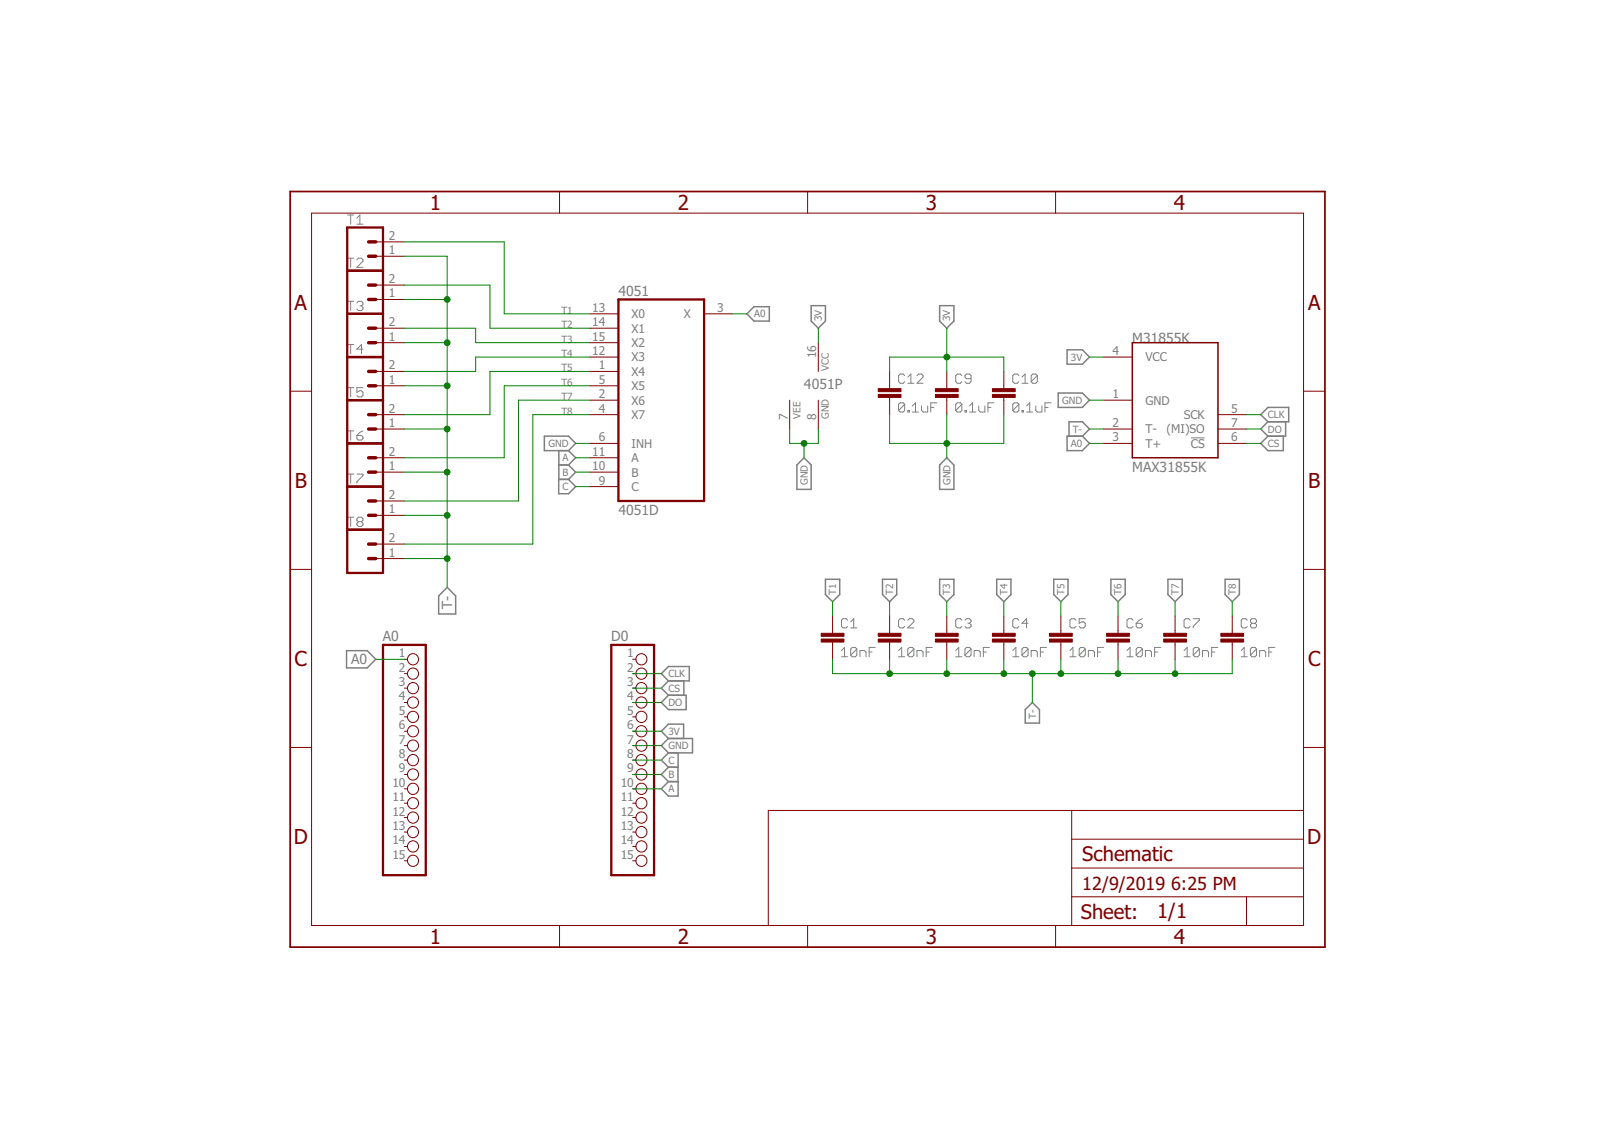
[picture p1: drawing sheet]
<svg xmlns="http://www.w3.org/2000/svg" width="297mm" height="210mm" viewBox="0 0 297 210" stroke-linecap="round" stroke-linejoin="round" font-family="sans-serif">
<g fill="none" stroke="#808080" stroke-width=".18">
<path d="M64 39.6h1.1M64.5 39.6v1.7M64 47.5h1.1M64 55.5h1.1M64.5 47.5v1.7M64.5 55.5v1.7M65.7 40.2l.5-.6v1.7M65.7 41.3h1.1M65.7 47.8l.3-.3h.5l.3 .3v.3l-1.1 1.1h1.1M65.7 55.8l.3-.3h.5l.3 .3v.2l-.3 .3M66.2 56.3h.3M66.5 56.3l.3 .3v.3l-.3 .3h-.5l-.3-.3"/>
<path d="M64 63.4h1.1M64 71.4h1.1M64 79.3h1.1M64.5 63.4v1.7M64.5 71.4v1.7M64.5 79.3v1.7M66.8 71.4h-1.1v.8l.5-.3h.3l.3 .3v.6l-.3 .3h-.5l-.3-.3M66.8 64.3h-1.1l.8-.9v1.7M66.8 79.3l-.6 .3-.5 .6M166.5 69.2l-.3-.3h-.5l-.3 .3v1.1l.3 .3h.5l.3-.3M166.5 74.4l-.3-.2h-.5l-.3 .2v1.2M166.5 74.4v1.2l-.3 .3h-.5l-.3-.3"/>
<path d="M166.5 74.4l-1.1 1.2M167.1 75.6h.3v.3h-.3zM167.1 70.6h1.1M167.1 69.4l.5-.5v1.7M167.9 75.9h1.1M167.9 74.7l.6-.5v1.7M168.8 69.2l.3-.3h.5l.3 .3v.2l-1.1 1.2h1.1M169.6 74.7v.9l.3 .3h.8v-1.2M171.3 75h.6M172.4 74.2h-1.1v1.7M177 74.4l-.3-.2h-.5l-.3 .2v1.2M177 74.4v1.2l-.3 .3h-.5l-.3-.3"/>
<path d="M177 69.2l-.3-.3h-.5l-.3 .3v1.1l.3 .3h.5l.3-.3M177 74.4l-1.1 1.2M177.6 75.6h.3v.3h-.3zM178.4 75.9h1.2M178.4 74.7l.6-.5v1.7M178.7 69.7h-.8l-.3-.3v-.2l.3-.3h.5l.3 .3v1.1l-.3 .3h-.5l-.3-.3M180.1 74.7v.9l.3 .3h.9v-1.2M181.8 75h.6M182.9 74.2h-1.1v1.7M187.5 74.4l-.3-.2h-.5l-.3 .2v1.2M187.5 74.4v1.2l-.3 .3h-.5l-.3-.3M187.5 69.2l-.3-.3h-.5l-.3 .3v1.1l.3 .3h.5l.3-.3"/>
<path d="M187.5 74.4l-1.1 1.2M188.1 75.6h.3v.3h-.3zM188.1 70.6h1.1M188.1 69.4l.6-.5v1.7M188.9 75.9h1.2M188.9 74.7l.6-.5v1.7M190.6 74.7v.9l.3 .3h.8v-1.2M190.9 69.2l-.3-.3h-.5l-.3 .3v1.1M190.9 69.2v1.1l-.3 .3h-.5l-.3-.3M190.9 69.2l-1.1 1.1M192.3 75h.6M193.4 74.2h-1.1v1.7"/>
<path d="M64 87.3h1.1M64 95.2h1.1M64.5 87.3v1.7M64.5 95.2v1.7M65.7 80.2h.8l.3 .3v.3l-.3 .2h-.5l-.3-.2zM65.7 87.3h1.1v.3l-1.1 1.1v.3M66 96.1l-.3-.3v-.3l.3-.3h.5l.3 .3v.3l-.3 .3M66 96.1l-.3 .3v.2l.3 .3h.5l.3-.3v-.2l-.3-.3M66 96.1h.5M219.2 80.6h2.5M154.9 119.8l.5-.6v1.7M156 114.2l-.3-.3h-.5l-.3 .3v1.1l.3 .3h.5l.3-.3"/>
<path d="M156.6 115.6h1.1M156.6 114.5l.5-.6v1.7M157.7 119.5v1.1l-.3 .3h-.6l-.2-.3M157.7 119.5l-.3-.3h-.6l-.2 .3v1.1M157.7 119.5l-1.1 1.1M161.1 119.2h-1.1v1.7M165.4 119.8l.5-.6v1.7M166.5 114.2l-.3-.3h-.5l-.3 .3v1.1l.3 .3h.5l.3-.3M167.1 114.2l.3-.3h.5l.3 .3v.3l-1.1 1.1h1.1M168.2 119.5v1.1l-.3 .3h-.5l-.3-.3M168.2 119.5l-.3-.3h-.5l-.3 .3v1.1M168.2 119.5l-1.1 1.1"/>
<path d="M171.6 119.2h-1.1v1.7M175.9 119.8l.5-.6v1.7M177 114.2l-.3-.3h-.5l-.3 .3v1.1l.3 .3h.5l.3-.3M177.6 114.2l.3-.3h.5l.3 .3v.3l-.3 .3M178.1 114.8h.3M178.4 114.8l.3 .2v.3l-.3 .3h-.5l-.3-.3M178.7 119.5v1.1l-.3 .3h-.5l-.3-.3M178.7 119.5l-.3-.3h-.5l-.3 .3v1.1M178.7 119.5l-1.1 1.1M182.1 119.2h-1.1v1.7M186.4 119.8l.6-.6v1.7M187.5 114.2l-.3-.3h-.5l-.3 .3v1.1l.3 .3h.5l.3-.3"/>
<path d="M189.2 119.5v1.1l-.3 .3h-.5l-.3-.3M189.2 119.5l-.3-.3h-.5l-.3 .3v1.1M189.2 119.5l-1.1 1.1M189.2 114.8h-1.1l.8-.9v1.7M192.6 119.2h-1.1v1.7M196.9 119.8l.6-.6v1.7M198 114.2l-.3-.3h-.5l-.3 .3v1.1l.3 .3h.5l.3-.3M199.7 119.5v1.1l-.3 .3h-.5l-.3-.3M199.7 119.5l-.3-.3h-.5l-.3 .3v1.1M199.7 113.9h-1.1v.9l.6-.3h.2l.3 .3v.5l-.3 .3h-.5l-.3-.3M199.7 119.5l-1.1 1.1M203.1 119.2h-1.1v1.7"/>
<path d="M207.4 119.8l.6-.6v1.7M208.5 114.2l-.2-.3h-.6l-.3 .3v1.1l.3 .3h.6l.2-.3M209.1 114.8h.9l.2 .2v.3l-.2 .3h-.6l-.3-.3zM210.2 119.5v1.1l-.2 .3h-.6l-.3-.3M210.2 119.5l-.2-.3h-.6l-.3 .3v1.1M210.2 119.5l-1.1 1.1M210.2 113.9l-.5 .3-.6 .6M213.6 119.2h-1.1v1.7M217.9 119.8l.6-.6v1.7M219 114.2l-.2-.3h-.6l-.3 .3v1.1l.3 .3h.6l.2-.3M219.6 113.9h1.1v.3l-1.1 1.1v.3M220.7 119.5v1.1l-.2 .3h-.6l-.3-.3"/>
<path d="M220.7 119.5l-.2-.3h-.6l-.3 .3v1.1M220.7 119.5l-1.1 1.1M224.1 119.2h-1.1v1.7M228.4 119.8l.6-.6v1.7M229.6 114.2l-.3-.3h-.6l-.3 .3v1.1l.3 .3h.6l.3-.3M230.4 114.8l-.3-.3v-.3l.3-.3h.6l.2 .3v.3l-.2 .3M230.4 114.8l-.3 .2v.3l.3 .3h.6l.2-.3v-.3l-.2-.2M230.4 114.8h.6M231.2 119.5v1.1l-.2 .3h-.6l-.3-.3M231.2 119.5l-.2-.3h-.6l-.3 .3v1.1M231.2 119.5l-1.1 1.1M234.6 119.2h-1.1v1.7"/>
<path d="M154.9 120.9h1.1M158.3 120.9v-1.1h.8l.3 .3v.8M160 120.1h.5M165.4 120.9h1.1M168.8 120.9v-1.1h.8l.3 .3v.8M170.5 120.1h.5M175.9 120.9h1.1M179.3 120.9v-1.1h.8l.3 .3v.8M181 120.1h.5M186.4 120.9h1.1M189.8 120.9v-1.1h.8l.3 .3v.8M191.5 120.1h.5"/>
<path d="M196.9 120.9h1.1M200.3 120.9v-1.1h.8l.3 .3v.8M202 120.1h.5M207.4 120.9h1.1M210.8 120.9v-1.1h.8l.3 .3v.8M212.5 120.1h.6M217.9 120.9h1.1M221.3 120.9v-1.1h.8l.3 .3v.8M223 120.1h.6M228.4 120.9h1.2M231.8 120.9v-1.1h.9l.2 .3v.8M233.5 120.1h.6"/>
</g>
<g fill="none" stroke="#808080" stroke-width=".28">
<path d="M137.5 57.8l1.3-1.3h2.8v2.6h-2.8zM149.3 56.3h2.6v2.8l-1.3 1.3-1.3-1.3zM172.9 56.3h2.7v2.8l-1.4 1.3-1.3-1.3zM194.8 72.4h4.4l1.3 1.3-1.3 1.3h-4.4zM196.4 64.4h2.8l1.3 1.3-1.3 1.4h-2.8zM233.3 75h3.9v2.7h-3.9l-1.3-1.4zM233.3 77.7l-1.3 1.3 1.3 1.3M236.6 77.7v2.6h-3.3M100.2 80.3h4.4l1.3 1.3-1.3 1.4h-4.4zM102.8 88.3h1.8M102.8 85.6h1.8M102.8 83v7.9h1.8l1.3-1.3-1.3-1.3"/>
<path d="M104.6 83l1.3 1.3-1.3 1.3M104.6 85.6l1.3 1.3-1.3 1.4M148 84.3l1.3 1.3v4.5h-2.6v-4.5zM174.2 84.3l1.4 1.3v4.5h-2.7v-4.5zM196.4 80.3h2.8l1.3 1.3-1.3 1.4h-2.8zM196.7 80.3v-2.6h2.5l1.3 1.3-1.3 1.3M233.3 80.3l-1.3 1.3 1.3 1.4h2.9v-2.7M63.8 119.8h3.8l1.6 1.6-1.6 1.6h-3.8zM82.3 108.1l1.6 1.6v3.4h-3.2v-3.4zM151.9 106.7h2.6v2.8l-1.3 1.3-1.3-1.3zM162.4 106.7h2.6v2.8l-1.3 1.3-1.3-1.3zM172.9 106.7h2.7v2.8l-1.4 1.3-1.3-1.3z"/>
<path d="M183.4 106.7h2.7v2.8l-1.4 1.3-1.3-1.3zM193.9 106.7h2.7v2.8l-1.4 1.3-1.3-1.3zM204.4 106.7h2.7v2.8l-1.3 1.3-1.4-1.3zM214.9 106.7h2.7v2.8l-1.3 1.3-1.4-1.3zM225.5 106.7h2.6v2.8l-1.3 1.3-1.3-1.3zM121.7 124l1.3-1.3h3.9v2.7h-3.9zM123 125.4l-1.3 1.3 1.3 1.3M123 128h3.3v2.7h-3.3l-1.3-1.4zM123 136l-1.3-1.4 1.3-1.3h2.8v2.7M123 136h4.4v2.6h-4.4M123 136l-1.3 1.3 1.3 1.3M123 138.6l-1.3 1.4 1.3 1.3"/>
<path d="M124.8 138.6v8h-1.8l-1.3-1.4 1.3-1.3M125.9 125.4v2.6M188.7 130.7l1.3-1.4 1.3 1.4v2.4h-2.6zM123 143.9h1.8M123 141.3l-1.3 1.3 1.3 1.3M123 141.3h1.8"/>
</g>
<path d="M208.4 63.1h15.8v21.2h-15.8z" fill="none" stroke="#800000" stroke-width=".28"/>
<g fill="none" stroke="#800000" stroke-width=".18">
<path d="M57.3 39.2h182.6v131.2h-182.6zM103 35.3v3.9M148.6 35.3v3.9M194.3 35.3v3.9M69.2 47.2h5.2M69.2 44.5h5.2M69.2 55.1h5.2M69.2 52.5h5.2M108.6 57.8h5.2M129.6 57.8h5.2M53.4 72h3.9M69.2 79h5.2"/>
<path d="M69.2 76.3h5.2M69.2 68.4h5.2M69.2 71h5.2M69.2 60.4h5.2M69.2 63.1h5.2M108.6 73.7h5.2M108.6 65.7h5.2M108.6 76.3h5.2M108.6 68.4h5.2M108.6 71h5.2M108.6 60.4h5.2M108.6 63.1h5.2"/>
<path d="M145.3 73.7v5.3M150.6 63.1v5.3M150.6 73.7v5.3M163.7 68.4v3.2M163.7 73.2v3.1M174.2 68.4v3.2M174.2 73.2v3.1M184.7 68.4v3.2M184.7 73.2v3.1M203.1 73.7h5.3M203.1 79h5.3M203.1 65.7h5.3"/>
<path d="M224.2 79h5.2M224.2 76.3h5.2M239.9 72h3.9M69.2 86.9h5.2M69.2 84.3h5.2M69.2 94.9h5.2M69.2 92.2h5.2M108.6 81.6h5.2M108.6 89.6h5.2M108.6 86.9h5.2M108.6 84.3h5.2M203.1 81.6h5.3"/>
<path d="M224.2 81.6h5.2M53.4 104.8h3.9M69.2 102.8h5.2M69.2 100.2h5.2M153.2 113.4v3.2M153.2 118.2v3.2M163.7 113.4v3.2M163.7 118.2v3.2M174.2 113.4v3.2M174.2 118.2v3.2M184.7 113.4v3.2M184.7 118.2v3.2"/>
<path d="M195.2 113.4v3.2M195.2 118.2v3.2M205.8 113.4v3.2M205.8 118.2v3.2M216.3 113.4v3.2M216.3 118.2v3.2M226.8 113.4v3.2M226.8 118.2v3.2M239.9 104.8h3.9M53.4 137.6h3.9M74.4 121.4h.6M74.4 124h.6"/>
<path d="M74.4 126.7h.6M74.4 129.3h.6M74.4 132h.6M74.4 134.6h.6M74.4 137.3h.6M74.4 140h.6M116.4 121.4h.6M116.4 124h.6M116.4 126.7h.6M116.4 129.3h.6M116.4 132h.6M116.4 134.6h.6"/>
<path d="M116.4 137.3h.6M116.4 140h.6M239.9 137.6h3.9M74.4 142.6h.6M74.4 145.2h.6M74.4 147.9h.6M74.4 150.5h.6M74.4 153.2h.6M74.4 155.9h.6M74.4 158.5h.6M116.4 142.6h.6M116.4 145.2h.6"/>
<path d="M116.4 147.9h.6M116.4 150.5h.6M116.4 153.2h.6M116.4 155.9h.6M116.4 158.5h.6M197.2 149.2v21.2M197.2 159.8h42.7M197.2 154.5h42.7M239.9 149.2h-98.5v21.2M103 170.4v4M148.6 170.4v4M194.3 170.4v4"/>
<path d="M197.2 165.1h42.7M229.4 165.1v5.3"/>
<circle cx="76" cy="124" r="1.03"/>
<circle cx="76" cy="126.7" r="1.03"/>
<circle cx="76" cy="137.3" r="1.03"/>
<circle cx="76" cy="121.4" r="1.03"/>
<circle cx="76" cy="140" r="1.03"/>
<circle cx="76" cy="129.4" r="1.03"/>
<circle cx="76" cy="134.6" r="1.03"/>
<circle cx="76" cy="132" r="1.03"/>
<circle cx="118" cy="121.4" r="1.03"/>
<circle cx="118" cy="126.7" r="1.03"/>
<circle cx="118" cy="137.3" r="1.03"/>
<circle cx="118" cy="129.4" r="1.03"/>
<circle cx="118" cy="134.6" r="1.03"/>
<circle cx="118" cy="132" r="1.03"/>
<circle cx="118" cy="124" r="1.03"/>
<circle cx="118" cy="140" r="1.03"/>
<circle cx="76" cy="150.5" r="1.03"/>
<circle cx="76" cy="155.9" r="1.03"/>
<circle cx="76" cy="145.3" r="1.03"/>
<circle cx="76" cy="147.9" r="1.03"/>
<circle cx="76" cy="153.2" r="1.03"/>
<circle cx="76" cy="142.6" r="1.03"/>
<circle cx="76" cy="158.5" r="1.03"/>
<circle cx="118" cy="153.2" r="1.03"/>
<circle cx="118" cy="145.3" r="1.03"/>
<circle cx="118" cy="150.5" r="1.03"/>
<circle cx="118" cy="142.6" r="1.03"/>
<circle cx="118" cy="147.9" r="1.03"/>
<circle cx="118" cy="155.9" r="1.03"/>
<circle cx="118" cy="158.5" r="1.03"/>
</g>
<g fill="#800000" stroke="#800000" stroke-width=".18">
<path d="M151.1 117.7h4.2v.5h-4.2z"/>
<path d="M151.1 116.6h4.2v.6h-4.2z"/>
<path d="M161.6 117.7h4.2v.5h-4.2z"/>
<path d="M161.6 116.6h4.2v.6h-4.2z"/>
<path d="M172.1 117.7h4.2v.5h-4.2z"/>
<path d="M172.1 116.6h4.2v.6h-4.2z"/>
<path d="M182.6 117.7h4.2v.5h-4.2z"/>
<path d="M182.6 116.6h4.2v.6h-4.2z"/>
<path d="M193.1 117.7h4.2v.5h-4.2z"/>
<path d="M193.1 116.6h4.2v.6h-4.2z"/>
<path d="M203.7 117.7h4.2v.5h-4.2z"/>
<path d="M203.7 116.6h4.2v.6h-4.2z"/>
<path d="M214.2 117.7h4.2v.5h-4.2z"/>
<path d="M214.2 116.6h4.2v.6h-4.2z"/>
<path d="M224.7 117.7h4.2v.5h-4.2z"/>
<path d="M224.7 116.6h4.2v.6h-4.2z"/>
<path d="M161.6 72.6h4.2v.6h-4.2z"/>
<path d="M161.6 71.6h4.2v.5h-4.2z"/>
<path d="M172.1 72.6h4.2v.6h-4.2z"/>
<path d="M172.1 71.6h4.2v.5h-4.2z"/>
<path d="M182.6 72.6h4.2v.6h-4.2z"/>
<path d="M182.6 71.6h4.2v.5h-4.2z"/>
</g>
<path d="M53.4 35.3h190.4v139.1h-190.4z" fill="none" stroke="#800000" stroke-width=".32"/>
<path d="M63.9 41.9h6.6v63.6h-6.6zM63.9 49.8h6.6M63.9 57.8h6.6M113.8 55.1h15.8v37.1h-15.8zM63.9 65.7h6.6M63.9 73.7h6.6M63.9 81.6h6.6M63.9 89.6h6.6M63.9 97.5h6.6M70.5 118.7h7.9v42.4h-7.9zM112.5 118.7h7.9v42.4h-7.9z" fill="none" stroke="#800000" stroke-width=".42"/>
<g fill="none" stroke="#800000" stroke-width=".63">
<path d="M67.8 44.5h1.4M67.8 47.2h1.4M67.8 52.5h1.4M67.8 55.1h1.4M67.8 60.4h1.4M67.8 63.1h1.4M67.8 68.4h1.4M67.8 71h1.4M67.8 76.3h1.4M67.8 79h1.4M67.8 84.3h1.4M67.8 86.9h1.4"/>
<path d="M67.8 92.2h1.4M67.8 94.9h1.4M67.8 100.2h1.4M67.8 102.8h1.4"/>
</g>
<g fill="none" stroke="#008000" stroke-width=".18">
<path d="M74.4 52.5h15.8v7.9h18.4M74.4 44.5h18.4v13.3h15.8M74.4 47.2h7.9v60.9M74.4 55.1h7.9M134.8 57.8h2.7M74.4 60.4h13.1v2.7h21.1M74.4 63.1h7.9M74.4 71h7.9M74.4 79h7.9M108.6 65.7h-21.1v2.7h-13.1M108.6 68.4h-18.4v7.9h-15.8M108.6 71h-15.8v13.3h-18.4"/>
<path d="M108.6 76.3h-10.5v23.9h-23.7M108.6 73.7h-13.2v18.5h-21M145.3 79v2.6h5.3v-2.6M150.6 60.4v2.7M163.7 68.4v-2.7h21v2.7M163.7 76.3v5.3h21v-5.3M174.2 60.4v8M174.2 76.3v8M200.5 65.7h2.6M200.5 73.7h2.6M200.5 79h2.6M229.4 76.3h2.6"/>
<path d="M229.4 79h2.6M74.4 86.9h7.9M74.4 94.9h7.9M105.9 84.3h2.7M105.9 86.9h2.7M105.9 81.6h2.7M105.9 89.6h2.7M148 81.6v2.7M200.5 81.6h2.6M229.4 81.6h2.6M74.4 102.8h7.9M153.2 110.8v2.6"/>
<path d="M163.7 110.8v2.6M174.2 110.8v2.6M184.7 110.8v2.6M195.2 110.8v2.6M205.8 110.8v2.6M216.3 110.8v2.6M226.8 110.8v2.6M69.2 121.4h5.2M116.4 124h5.3M116.4 126.7h5.3M116.4 129.3h5.3M116.4 134.6h5.3"/>
<path d="M116.4 137.3h5.3M116.4 140h5.3M153.2 121.4v2.6h73.6v-2.6M163.7 121.4v2.6M174.2 121.4v2.6M184.7 121.4v2.6M190 124v5.3M195.2 121.4v2.6M205.8 121.4v2.6M216.3 121.4v2.6M116.4 145.2h5.3M116.4 142.6h5.3"/>
</g>
<g fill="#008000" stroke="#008000" stroke-width=".18">
<circle cx="82.3" cy="55.1" r=".53"/>
<circle cx="82.3" cy="63.1" r=".53"/>
<circle cx="82.3" cy="71" r=".53"/>
<circle cx="82.3" cy="79" r=".53"/>
<circle cx="82.3" cy="86.9" r=".53"/>
<circle cx="82.3" cy="94.9" r=".53"/>
<circle cx="82.3" cy="102.8" r=".53"/>
<circle cx="216.3" cy="124" r=".53"/>
<circle cx="205.8" cy="124" r=".53"/>
<circle cx="195.2" cy="124" r=".53"/>
<circle cx="184.7" cy="124" r=".53"/>
<circle cx="174.2" cy="124" r=".53"/>
<circle cx="163.7" cy="124" r=".53"/>
<circle cx="190" cy="124" r=".53"/>
<circle cx="174.2" cy="65.7" r=".53"/>
<circle cx="174.2" cy="81.6" r=".53"/>
<circle cx="148" cy="81.6" r=".53"/>
</g>
<g font-size="3.8" fill="#800000">
<text x="79.1" y="38.6">1</text>
<text x="124.8" y="38.6">2</text>
<text x="170.4" y="38.6">3</text>
<text x="216" y="38.6">4</text>
<text x="54.2" y="57">A</text>
<text x="240.7" y="57">A</text>
<text x="54.2" y="89.8">B</text>
<text x="240.8" y="89.8">B</text>
<text x="54.2" y="122.6">C</text>
<text x="240.7" y="122.6">C</text>
<text x="54.1" y="155.4">D</text>
<text x="240.6" y="155.4">D</text>
<text x="79.1" y="173.8">1</text>
<text x="124.8" y="173.8">2</text>
<text x="170.4" y="173.8">3</text>
<text x="216" y="173.8">4</text>
</g>
<g font-size="3.7" fill="#800000">
<text x="199.2" y="158.5">Schematic</text>
<text x="198.9" y="169.2">Sheet:</text>
<text x="213" y="169.1">1/1</text>
</g>
<g font-size="3.3" fill="#800000">
<text x="199.2" y="163.8">12/9/2019</text>
<text x="215.5" y="163.8">6:25 PM</text>
</g>
<g font-size="2.6" fill="#808080">
<text x="113.8" y="54.5">4051</text>
<text x="208.4" y="63.1">M31855K</text>
<text x="148" y="71.7">4051P</text>
<text x="208.4" y="86.9">MAX31855K</text>
<text x="113.8" y="94.9">4051D</text>
<text x="83.2" y="112.2" transform="rotate(-90 83.2 112.2)">T-</text>
<text x="70.5" y="118.1">A0</text>
<text x="112.5" y="118.1">D0</text>
<text x="64.6" y="122.3">A0</text>
</g>
<g font-size="2.2" fill="#808080">
<text x="71.6" y="46.8">1</text>
<text x="71.6" y="44.2">2</text>
<text x="71.6" y="52.1">2</text>
<text x="71.6" y="54.8">1</text>
<text x="109" y="57.4">13</text>
<text x="116.2" y="58.6">X0</text>
<text x="125.9" y="58.6">X</text>
<text x="132" y="57.4">3</text>
<text x="71.6" y="62.7">1</text>
<text x="71.6" y="60.1">2</text>
<text x="109" y="65.4">12</text>
<text x="109" y="60.1">14</text>
<text x="109" y="62.7">15</text>
<text x="116.2" y="61.2">X1</text>
<text x="116.2" y="63.9">X2</text>
<text x="150.2" y="66" transform="rotate(-90 150.2 66)">16</text>
<text x="204.8" y="65.4">4</text>
<text x="71.6" y="70.7">1</text>
<text x="71.6" y="68">2</text>
<text x="110.2" y="68">1</text>
<text x="110.2" y="70.7">5</text>
<text x="116.2" y="69.2">X4</text>
<text x="116.2" y="71.8">X5</text>
<text x="116.2" y="66.5">X3</text>
<text x="210.8" y="66.5">VCC</text>
<text x="71.6" y="76">2</text>
<text x="110.2" y="73.3">2</text>
<text x="110.2" y="76">4</text>
<text x="116.2" y="74.5">X6</text>
<text x="116.2" y="77.1">X7</text>
<text x="145" y="77.3" transform="rotate(-90 145 77.3)">7</text>
<text x="150.2" y="77.3" transform="rotate(-90 150.2 77.3)">8</text>
<text x="204.8" y="73.3">1</text>
<text x="210.8" y="74.5">GND</text>
<text x="217.9" y="77.1">SCK</text>
<text x="226.6" y="76">5</text>
<text x="71.6" y="78.6">1</text>
<text x="71.6" y="83.9">2</text>
<text x="109" y="83.9">11</text>
<text x="110.2" y="81.3">6</text>
<text x="116.2" y="82.4">INH</text>
<text x="204.8" y="78.6">2</text>
<text x="204.8" y="81.3">3</text>
<text x="210.8" y="79.8">T-</text>
<text x="210.8" y="82.4">T+</text>
<text x="214.7" y="79.8">(MI)SO</text>
<text x="219.2" y="82.4">CS</text>
<text x="226.6" y="78.6">7</text>
<text x="226.6" y="81.3">6</text>
<text x="71.6" y="86.6">1</text>
<text x="109" y="86.6">10</text>
<text x="110.2" y="89.2">9</text>
<text x="116.2" y="87.7">B</text>
<text x="116.2" y="85.1">A</text>
<text x="71.6" y="94.5">1</text>
<text x="71.6" y="91.9">2</text>
<text x="116.2" y="90.4">C</text>
<text x="71.6" y="99.8">2</text>
<text x="71.6" y="102.5">1</text>
<text x="73.4" y="121">1</text>
<text x="73.4" y="123.7">2</text>
<text x="115.4" y="121">1</text>
<text x="115.4" y="123.7">2</text>
<text x="73.4" y="126.3">3</text>
<text x="73.4" y="129">4</text>
<text x="73.4" y="131.6">5</text>
<text x="115.4" y="126.3">3</text>
<text x="115.4" y="129">4</text>
<text x="115.4" y="131.6">5</text>
<text x="73.4" y="134.3">6</text>
<text x="73.4" y="136.9">7</text>
<text x="115.4" y="134.3">6</text>
<text x="115.4" y="136.9">7</text>
<text x="73.4" y="139.6">8</text>
<text x="73.4" y="142.2">9</text>
<text x="115.4" y="139.6">8</text>
<text x="115.4" y="142.2">9</text>
<text x="72.2" y="144.9">10</text>
<text x="72.2" y="147.5">11</text>
<text x="114.2" y="144.9">10</text>
<text x="114.2" y="147.5">11</text>
<text x="72.2" y="150.2">12</text>
<text x="72.2" y="152.8">13</text>
<text x="72.2" y="155.5">14</text>
<text x="114.2" y="150.2">12</text>
<text x="114.2" y="152.8">13</text>
<text x="114.2" y="155.5">14</text>
<text x="72.2" y="158.1">15</text>
<text x="114.2" y="158.1">15</text>
</g>
<g font-size="1.8" fill="#808080">
<text x="103.3" y="57.8">T1</text>
<text x="138.8" y="58.5">A0</text>
<text x="151.3" y="59.1" transform="rotate(-90 151.3 59.1)">3V</text>
<text x="174.9" y="59.1" transform="rotate(-90 174.9 59.1)">3V</text>
<text x="103.3" y="65.7">T4</text>
<text x="103.3" y="63.1">T3</text>
<text x="103.3" y="60.4">T2</text>
<text x="103.3" y="68.4">T5</text>
<text x="103.3" y="71">T6</text>
<text x="152.6" y="68.4" transform="rotate(-90 152.6 68.4)">VCC</text>
<text x="197.1" y="66.4">3V</text>
<text x="103.3" y="73.7">T7</text>
<text x="103.3" y="76.3">T8</text>
<text x="147.3" y="77.1" transform="rotate(-90 147.3 77.1)">VEE</text>
<text x="152.6" y="77.1" transform="rotate(-90 152.6 77.1)">GND</text>
<text x="195.5" y="74.4">GND</text>
<text x="233.3" y="77">CLK</text>
<text x="100.9" y="82.3">GND</text>
<text x="197.1" y="82.3">A0</text>
<text x="197.4" y="79.7">T-</text>
<text x="233.3" y="82.3">CS</text>
<text x="233.3" y="79.7">DO</text>
<text x="103.5" y="85">A</text>
<text x="103.5" y="87.6">B</text>
<text x="148.6" y="89.3" transform="rotate(-90 148.6 89.3)">GND</text>
<text x="174.9" y="89.3" transform="rotate(-90 174.9 89.3)">GND</text>
<text x="103.5" y="90.3">C</text>
<text x="153.9" y="109.5" transform="rotate(-90 153.9 109.5)">T1</text>
<text x="164.4" y="109.5" transform="rotate(-90 164.4 109.5)">T2</text>
<text x="174.9" y="109.5" transform="rotate(-90 174.9 109.5)">T3</text>
<text x="185.4" y="109.5" transform="rotate(-90 185.4 109.5)">T4</text>
<text x="195.9" y="109.5" transform="rotate(-90 195.9 109.5)">T5</text>
<text x="206.4" y="109.5" transform="rotate(-90 206.4 109.5)">T6</text>
<text x="216.9" y="109.5" transform="rotate(-90 216.9 109.5)">T7</text>
<text x="227.4" y="109.5" transform="rotate(-90 227.4 109.5)">T8</text>
<text x="123" y="124.7">CLK</text>
<text x="123" y="127.4">CS</text>
<text x="123" y="130">DO</text>
<text x="123" y="135.3">3V</text>
<text x="123" y="138">GND</text>
<text x="190.7" y="132.4" transform="rotate(-90 190.7 132.4)">T-</text>
<text x="123" y="143.3">B</text>
<text x="123" y="140.6">C</text>
<text x="123" y="145.9">A</text>
</g>
</svg>
